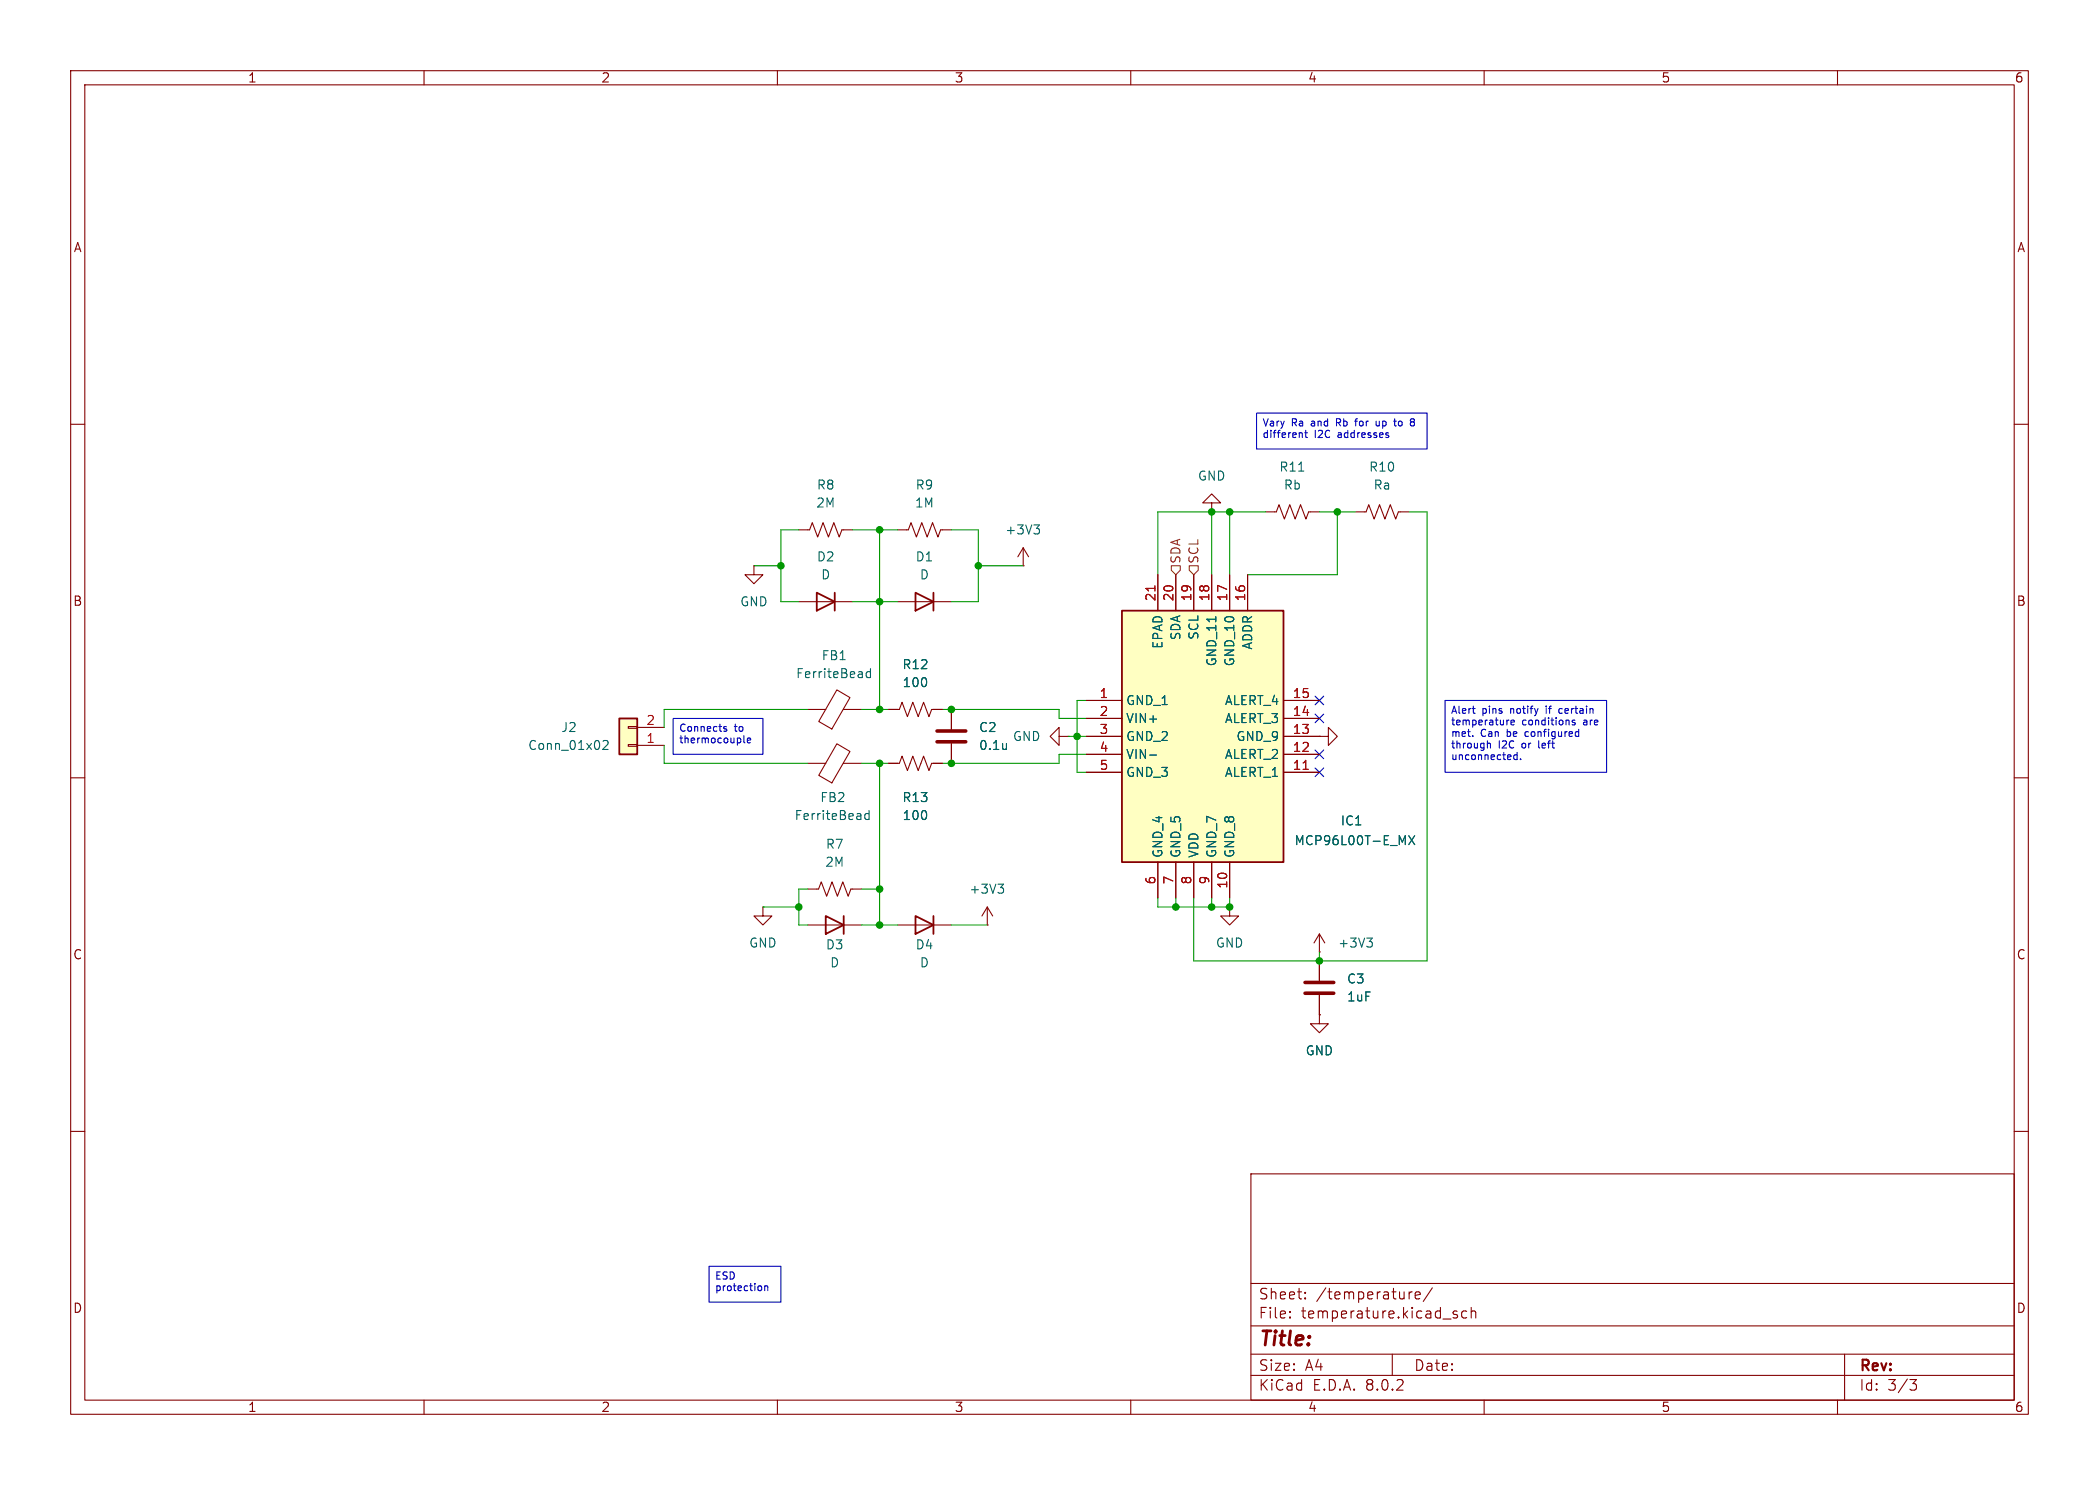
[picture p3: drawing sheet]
<svg xmlns="http://www.w3.org/2000/svg" width="297mm" height="210mm" viewBox="0 0 297 210" stroke-linecap="round" stroke-linejoin="round" font-family="sans-serif">
<g fill="none" stroke="#840000" stroke-width=".15">
<path d="M10 10h277v190h-277zM12 12h273v186h-273zM60 10v2M110 10v2M160 10v2M210 10v2M260 10v2M10 60h2M285 60h2M113 74.9h1.6l.3-1 .8 2 .8-2 .7 2 .8-2 .7 2 .4-1h1.5M127 74.9h1.5l.4-1 .8 2 .7-2 .8 2 .8-2 .7 2 .4-1h1.5M106.7 80v1.3h1.2l-1.2 1.3-1.3-1.3h1.3"/>
<path d="M106.7 80h.1M113 85.1h7.6M118.4 97.6l1.9 1.1-2.6 4.4-1.9-1.1zM127 85.1h7.6M10 110h2M114.3 100.3h2.5M119.3 100.3h2.6M125.7 100.3h1.6l.3-1 .8 2 .8-2 .7 2 .8-2 .7 2 .4-1h1.5M134.6 100.3v2.8M134.6 105.2v2.8M186.7 104.1h1.3v-1.2l1.2 1.2-1.2 1.3v-1.3M186.7 104.1h.1"/>
<path d="M285 110h2M114.3 130.8h7.6M127 130.8h7.6M186.7 134.6h.1M186.7 132.1v2.5M186.7 135.9v2.8M186.7 132.1l-.8 1.3M186.7 132.1l.8 1.3M10 160h2M186.7 143.5v1.3h1.3l-1.3 1.3-1.3-1.3h1.3M186.7 143.5h.1M186.7 140.7v2.8"/>
<path d="M285 160h2M177 166h108v32h-108zM60 198v2M110 198v2M160 198v2M177 194.5h108M177 191.5h108M177 187.5h108M177 181.5h108M182.5 186.3h.1l-.1 .1M182.5 186.3v.1M182.5 185.5v.1"/>
<path d="M182.5 185.5h.1l-.1 .1M184.7 183.6v.1M184.7 183.6h-.1l.1 .1M184.7 182.8v.1M184.7 182.8h-.1l.1 .1M197 191.5v3M199.8 182.7l-.3 .1-.1 .2M200.2 183.2l.8-.1-.1-.3-.4-.1-.3 .2 .1 .7 .2 .1 .4-.1M202.7 182.1l-1.3 2M205.7 185.8l.5 .2v.1v.2l-.5 .1M205.7 185.5l.1-.1 .4 .1M207.5 185.5l-.4-.1-.3 .3v.4l.2 .2 .1 .1 .4-.1"/>
<path d="M208.2 185.5a.37 .37 0 0 1 .6 .1v.8M208.2 184.9v1.5M210 198v2M260 198v2M261 191.5v6.5M270.2 195.1h1l-.5 .6a.41 .41 0 0 1 .5 .3v.3l-.2 .2-.5 .1"/>
</g>
<path d="M132.6 104.9h4.1M132.6 103.4h4.1M184.7 138.9h4M184.7 140.5h4" fill="none" stroke="#840000" stroke-width=".51"/>
<path d="M123.2 94.6v1.2M123.2 95h-.4l-.2 .2v.4l.1 .2h.5M142.4 105.1v.9M142.4 105.9h.1M193.4 132.7h.8l-.4 .4M193.9 133.1l.3 .3v.3l-.3 .2" fill="none" stroke="#006464" stroke-width=".15"/>
<path d="M115.6 83.8l2.5 1.3-2.5 1.3zM118.1 83.8v2.6M129.5 83.8l2.6 1.3-2.6 1.3zM132.1 83.8v2.6M116.8 129.5l2.6 1.3-2.6 1.3zM119.4 129.5v2.6M129.5 129.5l2.6 1.3-2.6 1.3zM132.1 129.5v2.6" fill="none" stroke="#840000" stroke-width=".25"/>
<path d="M158.7 86.4h22.9v35.5h-22.9z" fill="#ffffc2"/>
<path d="M158.7 86.4h22.9v35.5h-22.9z" fill="none" stroke="#840000" stroke-width=".25"/>
<g fill="none" stroke="#840000" stroke-width=".15">
<path d="M171.4 71.1h1.3l-1.3-1.2-1.2 1.2h1.2v1.3M171.4 72.4h.1M179.1 72.4h1.5l.4-1 .7 2 .8-2 .8 2 .7-2 .8 2 .4-1h1.5M191.8 72.4h1.5l.4-1 .7 2 .8-2 .8 2 .7-2 .8 2 .4-1h1.5M153.7 99.1h5M163.8 81.3v5.1M166.4 81.3v5.1M168.9 81.3v5.1M171.4 81.3v5.1M174 81.3v5.1M176.5 81.3v5.1M181.6 99.1h5.1"/>
<path d="M153.7 109.2h5M153.7 106.7h5M153.7 104.1h5M153.7 101.6h5M181.6 109.2h5.1M181.6 106.7h5.1M181.6 104.1h5.1M181.6 101.6h5.1M163.8 121.9v5.1M166.4 121.9v5.1M168.9 121.9v5.1M171.4 121.9v5.1"/>
<path d="M174 128.3v1.2h1.3l-1.3 1.3-1.3-1.3h1.3M174 128.3h.1M174 121.9v5.1"/>
</g>
<path d="M163.4 82.9v.7M184.4 108.8h.7" fill="none" stroke="#a90000" stroke-width=".15"/>
<path d="M183.8 66.6h.7M162.7 106.8h1M199.3 118.2l.9 1.3M200.2 118.2l-.9 1.3" fill="none" stroke="#006464" stroke-width=".15"/>
<path d="M87.6 101.6h2.6v5.1h-2.6z" fill="#ffffc2"/>
<g fill="none" stroke="#840000" stroke-width=".15">
<path d="M144.8 77.5l-.8 1.2M144.8 77.5v2.5M144.8 77.5l.7 1.2M144.8 80h.1M153.7 99.1h5M163.8 81.3v5.1M166.4 81.3v5.1M168.9 81.3v5.1M171.4 81.3v5.1M174 81.3v5.1M176.5 81.3v5.1M181.6 99.1h5.1"/>
<path d="M88.9 102.7h1.3v.3h-1.3zM88.9 105.3h1.3v.2h-1.3zM90.2 105.4h3.8M90.2 102.9h3.8M114.3 108h2.5M118.4 105.2l1.9 1.1-2.6 4.4-1.9-1zM119.3 108h2.6M125.7 108h1.6l.3-1.1 .8 2.1 .8-2.1 .7 2.1 .8-2.1 .7 2.1 .4-1h1.5M125.7 100.3h1.3M132.1 100.3h1.2M134.6 100.3v2.8M134.6 105.2v2.8"/>
<path d="M149.9 104.1v-1.2l-1.3 1.2 1.3 1.3v-1.3h1.2M151.1 104.1h.1M153.7 109.2h5M153.7 106.7h5M153.7 104.1h5M153.7 101.6h5M181.6 109.2h5.1M181.6 106.7h5.1M181.6 104.1h5.1M181.6 101.6h5.1M186.7 104.1h.1M107.9 128.3v1.2h1.3l-1.3 1.3-1.2-1.3h1.2"/>
<path d="M107.9 128.3h.1M114.3 125.7h1.5l.4-1 .8 2 .7-2 .8 2 .8-2 .7 2 .4-1h1.5M139.7 130.8h.1M139.7 128.3l-.8 1.2M139.7 128.3v2.5M139.7 128.3l.8 1.2M163.8 121.9v5.1M166.4 121.9v5.1M168.9 121.9v5.1M171.4 121.9v5.1M174 121.9v5.1M186.7 135.9v2.8"/>
<path d="M186.7 143.5h.1M186.7 140.7v2.8"/>
</g>
<path d="M87.6 101.6h2.6v5.1h-2.6z" fill="none" stroke="#840000" stroke-width=".25"/>
<path d="M146.3 74.2h.8l-.4 .5M146.8 74.7l.3 .3v.3l-.3 .2M85.3 104.8l.2-.1h.3l.2 .1 .1 .3-.1 .2-.7 .7h.8M123 114.6v1.3M123 115.1l-.4-.1-.2 .3v.4l.1 .1h.5M142.4 105.1v.9M142.4 105.9h.1M162.7 106.8h1M199.3 118.2l.9 1.3M200.2 118.2l-.9 1.3M141.2 125h.8l-.4 .5M141.8 125.5l.2 .3v.3l-.2 .2" fill="none" stroke="#006464" stroke-width=".15"/>
<path d="M165.7 80h1.3v.6l-.6 .7-.7-.7zM168.3 80h1.2v.6l-.6 .7-.6-.7z" fill="none" stroke="#725600" stroke-width=".15"/>
<g fill="none" stroke="#0000c2" stroke-width=".15">
<path d="M177.8 58.4h24.1v5.1h-24.1zM189.1 59.8h.4M189.5 59.2h-.4v1M191.7 59.6h.4M192.1 59.2l-.3 .2v.8M194.7 59.6l.1 .6h.2l.2-.1M195.2 59.6v.6M197.3 59.2v.9M198.1 59.6l-.2 .2v.2l.2 .2M184.1 61.2l.2 .1v.6M184.6 61.2h.4M184.8 60.9v.8l.2 .2"/>
<path d="M196.5 61.6v.2M204.5 99.1h22.8v10.1h-22.8zM218.8 99.9v.1M95.2 101.6h12.7v5.1h-12.7zM102.4 102.9l.4 .3-.1 .2h-.3M102.8 102.8l-.3-.1-.1 .2M105.3 104v.9l.1 .2M105.7 104.7l.5-.1v-.2h-.3l-.2 .1 .1 .5h.4M208.3 100.2h.4M208.4 104.1h.1M208.5 100.8l.2 .1M210.5 104.8v1"/>
<path d="M210.5 105.2l.1-.1 .2 .1 .1 .6M213.5 101.8l-.2 .1M213.8 102v.5h.4M214.3 102.1l-.5 .1M214.7 106.4v1M214.7 106.8l-.3-.1-.2 .2 .1 .5h.4M215.2 107.3v.1M215.8 103.6v.5M217.7 104.8l.1 .9M218.8 100.2v.7M221 100.2h-.2l-.2 .2v.4l.4 .1M222.8 101.9l-.2-.1-.1 .2v.1l.3 .1v.3h-.3"/>
<path d="M223.1 103.5h.3M223.4 103.1v1M223.4 104.1h-.3M100.3 179.1h10.2v5.1h-10.2zM107.7 181.9l.1 .1-.1 .5M108.2 181.8v.7M108.2 181.9l.2-.1 .2 .1v.6"/>
</g>
<g fill="none" stroke="#009600" stroke-width=".15">
<path d="M113 74.9h-2.5v10.2h2.5M120.6 74.9h6.4M124.5 74.9v25.4M134.6 74.9h3.8v10.2h-3.8M171.4 72.4v8.9M174 72.4v8.9M179.1 72.4h-15.3v8.9M186.7 72.4h5.1M189.2 72.4v8.9h-12.7M199.4 72.4h2.5v63.5h-33v-8.9M106.7 80h3.8M120.6 85.1h6.4"/>
<path d="M138.4 80h6.4M153.7 99.1h-1.3v10.1h1.3M94 105.4v2.6h20.3M114.3 100.3h-20.3v2.6M121.9 100.3h3.8M121.9 108h3.8M124.5 108v22.8M133.3 100.3h16.6v1.3h3.8M151.1 104.1h2.6M153.7 106.7h-3.8v1.3h-16.6M107.9 128.3h5.1M114.3 125.7h-1.3v5.1h1.3"/>
<path d="M121.9 125.7h2.6M121.9 130.8h5.1M134.6 130.8h5.1M163.8 127v1.3h10.2v-1.3M166.4 127v1.3M171.4 127v1.3M186.7 134.6v1.3"/>
</g>
<path d="M186.1 98.5l1.2 1.2M187.3 98.5l-1.2 1.2M186.1 108.6l1.2 1.2M186.1 101l1.2 1.2M186.1 106.1l1.2 1.2M187.3 108.6l-1.2 1.2M187.3 101l-1.2 1.2M187.3 106.1l-1.2 1.2" fill="none" stroke="#000084" stroke-width=".15"/>
<path d="M163.4 82.9v.7M184.4 108.8h.7" fill="none" stroke="#a90000" stroke-width=".15"/>
<g fill="#009600" stroke="#009600" stroke-width=".15">
<circle cx="174" cy="128.3" r=".46"/>
<circle cx="186.7" cy="135.9" r=".46"/>
<circle cx="174" cy="72.4" r=".46"/>
<circle cx="189.2" cy="72.4" r=".46"/>
<circle cx="171.4" cy="128.3" r=".46"/>
<circle cx="171.4" cy="72.4" r=".46"/>
<circle cx="166.4" cy="128.3" r=".46"/>
<circle cx="124.5" cy="85.1" r=".46"/>
<circle cx="124.5" cy="74.9" r=".46"/>
<circle cx="110.5" cy="80" r=".46"/>
<circle cx="152.4" cy="104.1" r=".46"/>
<circle cx="134.6" cy="108" r=".46"/>
<circle cx="138.4" cy="80" r=".46"/>
<circle cx="124.5" cy="100.3" r=".46"/>
<circle cx="113" cy="128.3" r=".46"/>
<circle cx="124.5" cy="125.7" r=".46"/>
<circle cx="124.5" cy="130.8" r=".46"/>
<circle cx="124.5" cy="108" r=".46"/>
<circle cx="134.6" cy="100.3" r=".46"/>
</g>
<text font-size="2.8" fill="#840000" x="178" y="190.9">Title:</text>
<g font-size="2.1" fill="#840000">
<text x="178" y="184">Sheet:</text>
<text x="186.2" y="184">/temperature/</text>
<text x="178" y="186.7">File:</text>
<text x="184.1" y="186.7">temperature.kicad_sch</text>
<text x="178" y="196.9">KiCad</text>
<text x="178" y="194.1">Size:</text>
<text x="184.7" y="194.1">A4</text>
<text x="185.7" y="196.9">E.D.A.</text>
<text x="193.3" y="196.9">8.0.2</text>
<text x="200" y="194.1">Date:</text>
<text x="263" y="194.3">Rev:</text>
<text x="263" y="196.9">Id:</text>
<text x="267.1" y="196.9">3/3</text>
</g>
<g font-size="1.8" fill="#840000">
<text x="35" y="11.9">1</text>
<text x="85" y="11.9">2</text>
<text x="135" y="11.9">3</text>
<text x="185" y="11.9">4</text>
<text x="235" y="11.9">5</text>
<text x="285" y="11.9">6</text>
<text x="10.3" y="35.9">A</text>
<text x="285.3" y="35.9">A</text>
<text x="10.3" y="85.9">B</text>
<text x="285.3" y="85.9">B</text>
<text x="10.3" y="135.9">C</text>
<text x="285.3" y="135.9">C</text>
<text x="10.3" y="185.9">D</text>
<text x="285.3" y="185.9">D</text>
<text x="35" y="199.9">1</text>
<text x="85" y="199.9">2</text>
<text x="135" y="199.9">3</text>
<text x="185" y="199.9">4</text>
<text x="235" y="199.9">5</text>
<text x="285" y="199.9">6</text>
</g>
<g font-size="1.8" fill="#006464">
<text x="115.4" y="72">2M</text>
<text x="115.5" y="69.4">R8</text>
<text x="129.4" y="72">1M</text>
<text x="129.5" y="69.4">R9</text>
<text x="169.4" y="68.2">GND</text>
<text x="180.9" y="66.9">R11</text>
<text x="181.6" y="69.4">Rb</text>
<text x="193.6" y="66.9">R10</text>
<text x="194.3" y="69.4">Ra</text>
<text x="142.1" y="75.8">+3V3</text>
<text x="115.5" y="79.6">D2</text>
<text x="116.1" y="82.1">D</text>
<text x="129.5" y="79.6">D1</text>
<text x="130.1" y="82.1">D</text>
<text x="104.6" y="86">GND</text>
<text x="116.2" y="93.6">FB1</text>
<text x="127.6" y="94.8">R12</text>
<text x="164.7" y="91.8" transform="rotate(-90 164.7 91.8)">EPAD</text>
<text x="167.2" y="90.6" transform="rotate(-90 167.2 90.6)">SDA</text>
<text x="169.8" y="90.6" transform="rotate(-90 169.8 90.6)">SCL</text>
<text x="172.3" y="94.3" transform="rotate(-90 172.3 94.3)">GND_11</text>
<text x="174.9" y="94.3" transform="rotate(-90 174.9 94.3)">GND_10</text>
<text x="177.4" y="92" transform="rotate(-90 177.4 92)">ADDR</text>
<text x="112.5" y="96.1">FerriteBead</text>
<text x="127.6" y="97.4">100</text>
<text x="159.3" y="99.9">GND_1</text>
<text x="173.2" y="99.9">ALERT_4</text>
<text x="74.6" y="106.3">Conn_01x02</text>
<text x="79.3" y="103.7">J2</text>
<text x="138.4" y="103.7">C2</text>
<text x="138.4" y="106.3">0.1u</text>
<text x="143.2" y="105">GND</text>
<text x="159.3" y="102.5">VIN+</text>
<text x="159.3" y="105">GND_2</text>
<text x="159.3" y="107.5">VIN-</text>
<text x="173.2" y="107.5">ALERT_2</text>
<text x="173.2" y="102.5">ALERT_3</text>
<text x="174.9" y="105">GND_9</text>
<text x="116" y="113.6">FB2</text>
<text x="127.6" y="113.6">R13</text>
<text x="159.3" y="110.1">GND_3</text>
<text x="173.2" y="110.1">ALERT_1</text>
<text x="112.3" y="116.2">FerriteBead</text>
<text x="127.6" y="116.2">100</text>
<text x="183.1" y="119.7">MCP96L00T-E_MX</text>
<text x="189.6" y="116.9">IC1</text>
<text x="116.7" y="122.8">2M</text>
<text x="116.8" y="120.2">R7</text>
<text x="164.7" y="121.4" transform="rotate(-90 164.7 121.4)">GND_4</text>
<text x="167.2" y="121.4" transform="rotate(-90 167.2 121.4)">GND_5</text>
<text x="169.8" y="121.4" transform="rotate(-90 169.8 121.4)">VDD</text>
<text x="172.3" y="121.4" transform="rotate(-90 172.3 121.4)">GND_7</text>
<text x="174.9" y="121.4" transform="rotate(-90 174.9 121.4)">GND_8</text>
<text x="137.1" y="126.6">+3V3</text>
<text x="105.9" y="134.2">GND</text>
<text x="116.8" y="134.5">D3</text>
<text x="117.4" y="137">D</text>
<text x="129.5" y="134.5">D4</text>
<text x="130.1" y="137">D</text>
<text x="172" y="134.2">GND</text>
<text x="189.2" y="134.2">+3V3</text>
<text x="190.5" y="139.3">C3</text>
<text x="190.5" y="141.8">1uF</text>
<text x="184.7" y="149.5">GND</text>
</g>
<g font-size="1.8" fill="#725600">
<text x="167.2" y="79.8" transform="rotate(-90 167.2 79.8)">SDA</text>
<text x="169.8" y="79.8" transform="rotate(-90 169.8 79.8)">SCL</text>
</g>
<g font-size="1.8" fill="#a90000">
<text x="163.6" y="85.1" transform="rotate(-90 163.6 85.1)">21</text>
<text x="166.1" y="85.1" transform="rotate(-90 166.1 85.1)">20</text>
<text x="168.7" y="85.1" transform="rotate(-90 168.7 85.1)">19</text>
<text x="171.2" y="85.1" transform="rotate(-90 171.2 85.1)">18</text>
<text x="173.7" y="85.1" transform="rotate(-90 173.7 85.1)">17</text>
<text x="176.3" y="85.1" transform="rotate(-90 176.3 85.1)">16</text>
<text x="155.5" y="98.8">1</text>
<text x="155.5" y="101.3">2</text>
<text x="182.8" y="101.3">14</text>
<text x="182.8" y="98.8">15</text>
<text x="91.4" y="105.2">1</text>
<text x="91.4" y="102.6">2</text>
<text x="155.5" y="103.9">3</text>
<text x="155.5" y="106.4">4</text>
<text x="182.8" y="106.4">12</text>
<text x="182.8" y="103.9">13</text>
<text x="155.5" y="109">5</text>
<text x="182.8" y="109">11</text>
<text x="163.6" y="125.2" transform="rotate(-90 163.6 125.2)">6</text>
<text x="166.1" y="125.2" transform="rotate(-90 166.1 125.2)">7</text>
<text x="168.7" y="125.2" transform="rotate(-90 168.7 125.2)">8</text>
<text x="171.2" y="125.2" transform="rotate(-90 171.2 125.2)">9</text>
<text x="173.7" y="125.8" transform="rotate(-90 173.7 125.8)">10</text>
</g>
<g font-size="1.4" fill="#0000c2">
<text x="178.6" y="60.7">Vary</text>
<text x="178.6" y="62.3">different</text>
<text x="182.8" y="60.7">Ra</text>
<text x="185.7" y="60.7">and</text>
<text x="186" y="62.3">I2C</text>
<text x="189.5" y="62.3">addresses</text>
<text x="189.5" y="60.7">Rb</text>
<text x="192.5" y="60.7">for</text>
<text x="195.7" y="60.7">up</text>
<text x="198.5" y="60.7">to</text>
<text x="205.2" y="101.3">Alert</text>
<text x="209.7" y="101.3">pins</text>
<text x="213.9" y="101.3">notify</text>
<text x="219.2" y="101.3">if</text>
<text x="221.3" y="101.3">certain</text>
<text x="96" y="103.8">Connects</text>
<text x="96" y="105.5">thermocouple</text>
<text x="104" y="103.8">to</text>
<text x="205.2" y="102.9">temperature</text>
<text x="205.2" y="104.6">met.</text>
<text x="205.2" y="106.2">through</text>
<text x="205.2" y="107.8">unconnected.</text>
<text x="209.5" y="104.6">Can</text>
<text x="212.1" y="106.2">I2C</text>
<text x="213.4" y="104.6">be</text>
<text x="215.4" y="102.9">conditions</text>
<text x="215.6" y="106.2">or</text>
<text x="216.3" y="104.6">configured</text>
<text x="218.1" y="106.2">left</text>
<text x="224.3" y="102.9">are</text>
<text x="101.1" y="181.3">ESD</text>
<text x="101.1" y="182.9">protection</text>
</g>
</svg>
